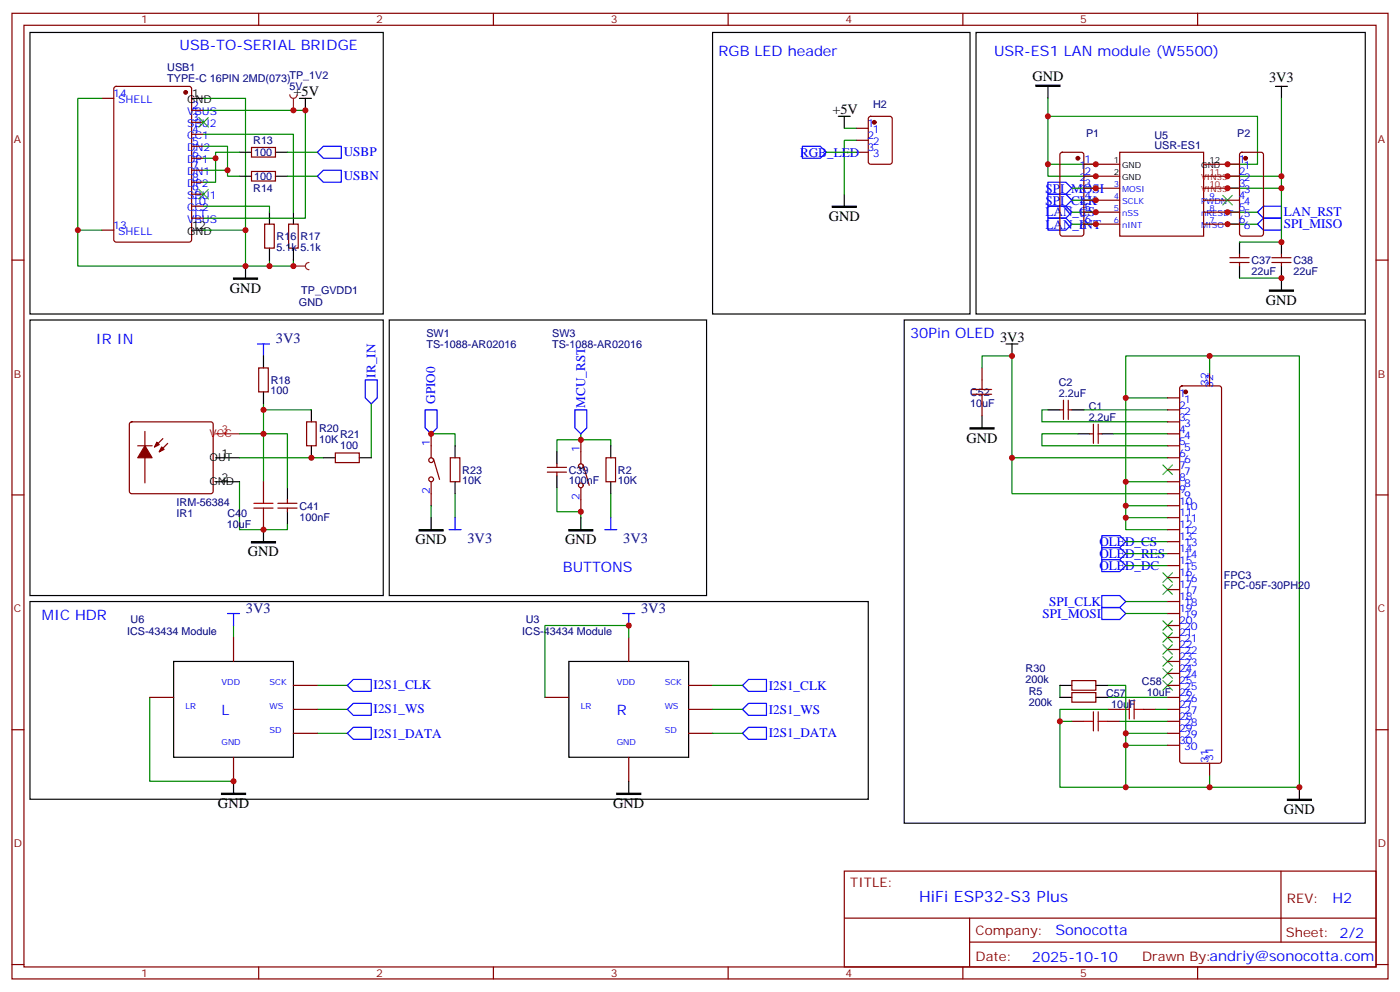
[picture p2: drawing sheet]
<svg xmlns="http://www.w3.org/2000/svg" width="412mm" height="292mm" viewBox="0 0 412 292" stroke-linecap="round" stroke-linejoin="round" font-family="sans-serif">
<g fill="none" stroke="#870000" stroke-width=".35">
<path d="M3.5 3.9h405.4v284.4h-405.4zM7.1 7.4h398.2v277.3h-398.2zM76.2 3.9v3.5M145.3 3.9v3.5M214.5 3.9v3.5M283.6 3.9v3.5M352.8 3.9v3.5M3.5 76.6h3.6M78 66h2.8v7.1h-2.8zM85 66h2.8v7.1h-2.8zM405.3 76.6h3.6M3.5 145.7h3.6"/>
<path d="M405.3 145.7h3.6M3.5 214.9h3.6M405.3 214.9h3.6M248.7 256.5h156.6v28.2h-156.6zM377.3 256.5v20.9M248.7 270.4h156.5M285.6 277.4h119.6M285.6 270.4v14.1M3.5 284h3.6M76.2 284.7v3.6M145.3 284.7v3.6M214.5 284.7v3.6"/>
<path d="M283.6 284.7v3.6M352.8 284.7v3.6M405.3 284h3.6"/>
</g>
<path d="M79.4 76.6v1.8h-7.1M86.4 76.6v1.8h-7M70.6 141.9v14.1h14.1v-1.8" fill="none" stroke="#008700" stroke-width=".35"/>
<path d="M79.4 62.5v3.5M79.4 73.1v3.5M86.4 62.5v3.5M86.4 73.1v3.5" fill="none" stroke="#000" stroke-width=".35"/>
<path d="M38.3 124.4l.5-.2h23.3l.5 .2 .2 .5v19.8l-.2 .5-.5 .2h-23.3l-.5-.3-.2-.4v-19.8z" fill="#fff" stroke="#870000" stroke-width=".35"/>
<g fill="none" stroke="#000" stroke-width=".35">
<path d="M8.8 9.6h104.1v82.9h-104.1zM287.5 9.6h114.7v82.9h-114.7zM56.4 29h3.6M308.7 25.4v3.6M375.7 25.4h3.5M377.5 25.4v3.6M56.4 67.8h3.6M72.3 78.4v3.5M365.1 71.3v3.5M365.1 78.4v3.5M377.5 71.3v3.5M377.5 78.4v7"/>
<path d="M8.8 94.2h104.1v81.2h-104.1zM77.6 104.8v3.5M77.6 115.4v3.5M63.5 134.8h7.1M91.7 120.7v3.5M91.7 131.3v3.5M95.2 134.8h3.6M105.8 134.8h3.6M63.5 141.9h7.1M77.6 156v3.5M84.7 143.6v3.5M84.7 150.7v3.5"/>
</g>
<path d="M63.5 127.7h7.1" fill="none" stroke="#f00" stroke-width=".35"/>
<g fill="#870000" stroke="#870000" stroke-width=".35">
<path d="M42.7 131.3l2.1 3.5h-4.2z"/>
<path d="M47.6 131.6l.7 .7-1.4 .7z"/>
<path d="M46.2 130.2l.7 .7-1.4 .7z"/>
<circle cx="54.7" cy="27.2" r=".53"/>
</g>
<g fill="none" stroke="#870000" stroke-width=".35">
<path d="M30 29h3.5M33.7 25.6l.5-.2h21.5l.7 .5v44.7l-.4 .6-21.8 .1-.6-.5-.1-44.7zM56.4 32.5h3.6M56.4 36h3.6M56.4 39.5h3.6M56.4 43.1h3.6M56.4 46.6h3.6M56.4 50.1h3.6M56.4 53.7h3.6M56.4 57.2h3.6M322.8 48.4h7M322.8 51.9h7"/>
<path d="M322.8 55.4h7M322.8 58.9h7M329.8 44.8h24.7v24.7h-24.7zM354.5 48.4h7.1M354.5 51.9h7.1M354.5 55.4h7.1M354.5 58.9h7.1M30 67.8h3.5M56.4 60.7h3.6M56.4 64.2h3.6M322.8 62.5h7M322.8 66h7"/>
<path d="M354.5 62.5h7.1M354.5 66h7.1M362.3 77.3h5.6M362.3 75.9h5.6M365.1 74.8v1.1M365.1 77.3v1.1M374.6 77.3h5.7M374.6 75.9h5.7M377.5 74.8v1.1M377.5 77.3v1.1M76.2 108.3h2.8v7.1h-2.8zM40.6 131.3h4.2"/>
<path d="M42.7 127v15.2M48 129.2l-2.5 2.4M49.4 130.6l-2.5 2.4M90.3 124.2h2.8v7.1h-2.8zM98.8 133.4h7v2.8h-7zM77.6 141.9v3.5M77.6 152.4v3.6M81.8 148.2h5.7M81.8 149.6h5.7M84.7 147.1v1.1M84.7 149.6v1.1"/>
</g>
<path d="M305.2 25.1h7v.3h-7zM68.8 81.9h7v.3h-7zM373.9 85.4h7.1v.4h-7.1zM74.1 159.5h7v.3h-7z" fill="#000" stroke="#000" stroke-width=".35"/>
<g fill="none" stroke="#008700" stroke-width=".35">
<path d="M30 29h-7.1v38.8h7.1M60 29h12.3v38.8M60 32.5h30v31.7h-30M60 39.5h26.4v23M308.7 29v19.4h14.1M308.7 34.3h61.7v14.1h-8.8M377.5 29v22.9h-15.9M60 46.6h3.5M60 50.1h7M308.7 48.4v3.5h14.1M315.7 55.4h7.1M315.7 58.9h7.1"/>
<path d="M377.5 51.9v3.5h-15.9M377.5 55.4v15.9h-12.4M22.9 67.8v10.6h49.4v-10.6h-12.3M60 60.7h19.4v1.8M315.7 62.5h7.1M315.7 66h7.1M361.6 62.5h8.8M361.6 66h8.8M365.1 81.9h12.4M77.6 118.9v23M109.4 118.9v15.9M70.6 127.7h14.1v15.9"/>
<path d="M70.6 134.8h24.6M77.6 120.7h14.1"/>
</g>
<path d="M74.8 149.6h5.6M74.8 148.2h5.6M77.6 145.4v2.8M77.6 149.6v2.8" fill="none" stroke="#a10000" stroke-width=".35"/>
<path d="M93.5 44.8l1.7-1.7h5.3v3.5h-5.3zM93.5 51.9l1.7-1.8h5.3v3.6h-5.3zM308.7 53.7h5.3l1.7 1.7-1.7 1.8h-5.3zM308.7 57.2h5.3l1.7 1.7-1.7 1.8h-5.3zM308.7 60.7h5.3l1.7 1.8-1.7 1.7h-5.3zM308.7 64.2h5.3l1.7 1.8-1.7 1.8h-5.3zM370.4 66l1.8-1.8h5.3v3.6h-5.3zM370.4 62.5l1.8-1.8h5.3v3.5h-5.3zM75.8 101.3h3.6M77.6 101.3v3.5M107.6 111.9h3.5v5.3l-1.7 1.7-1.8-1.7z" fill="none" stroke="#00f" stroke-width=".35"/>
<path d="M58.6 34.6l2.8 2.8M61.4 34.6l-2.8 2.8M58.6 55.8l2.8 2.8M61.4 55.8l-2.8 2.8M360.2 57.5l2.8 2.9M363 57.5l-2.8 2.9" fill="none" stroke="#3c3" stroke-width=".35"/>
<path d="M86.4 78.4h3.6M91 77.3a1.06 1.06 0 0 0-1 1.1 1.06 1.06 0 0 0 1 1" fill="none" stroke="#8c2424" stroke-width=".35"/>
<circle cx="86.4" cy="78.4" r=".18" fill="#8c2424"/>
<path d="M209.9 9.6h75.9v82.9h-75.9zM88.2 29h3.5M90 29v3.5M246.9 34.3h3.6M248.7 34.3v3.5M248.7 57.2v3.5" fill="none" stroke="#000" stroke-width=".35"/>
<path d="M252.2 37.8h3.6M256 34.5l.5-.2h5.6l.7 .4v13l-.4 .6-5.9 .1-.7-.5v-12.9zM252.2 41.3h3.6M252.2 44.8h3.6" fill="none" stroke="#870000" stroke-width=".35"/>
<circle cx="257.5" cy="36" r=".53" fill="#870000" stroke="#870000" stroke-width=".35"/>
<path d="M245.2 60.7h7v.4h-7z" fill="#000" stroke="#000" stroke-width=".35"/>
<path d="M248.7 37.8h3.5M243.4 44.8h8.8M252.2 41.3h-3.5v15.9" fill="none" stroke="#008700" stroke-width=".35"/>
<path d="M236.4 43.1h5.3l1.7 1.7-1.7 1.8h-5.3z" fill="none" stroke="#00f" stroke-width=".35"/>
<path d="M85.4 27.9a1.06 1.06 0 0 0 1 1.1 1.06 1.06 0 0 0 1.1-1.1M86.4 29v3.5" fill="none" stroke="#8c2424" stroke-width=".35"/>
<circle cx="86.4" cy="32.5" r=".18" fill="#8c2424"/>
<g fill="none" stroke="#00f" stroke-width=".35">
<path d="M125.2 120.7h3.6v5.3l-1.8 1.7-1.8-1.7zM169.3 120.7h3.6v5.3l-1.8 1.7-1.8-1.7zM132.3 156h3.5M134.1 152.4v3.6M178.2 156h3.5M179.9 152.4v3.6M324.6 157.7h5.2l1.8 1.8-1.8 1.8h-5.2zM324.6 178.9h5.2l1.8 1.8-1.8 1.7h-5.2zM324.6 175.4h5.2l1.8 1.7-1.8 1.8h-5.2zM324.6 164.8h5.2l1.8 1.7-1.8 1.8h-5.2zM324.6 161.3h5.2l1.8 1.7-1.8 1.8h-5.2zM67 180.7h3.6"/>
<path d="M68.8 180.7v3.5M183.4 180.7h3.6M185.2 180.7v3.5M102.3 201.8l1.8-1.7h5.3v3.5h-5.3zM102.3 215.9l1.8-1.7h5.3v3.5h-5.3zM102.3 208.9l1.8-1.8h5.3v3.5h-5.3zM218.7 208.9l1.8-1.8h5.3v3.5h-5.3zM218.7 215.9l1.8-1.7h5.3v3.5h-5.3zM218.7 201.8l1.8-1.7h5.3v3.5h-5.3z"/>
</g>
<path d="M286.5 116.1h5.6M286.5 114.7h5.6M289.3 111.9v2.8M289.3 116.1v2.8M319.3 212.4h2.8M322.1 209.6v5.6M323.5 212.4h2.8M323.5 209.6v5.6M329.8 208.9h2.9M332.7 206.1v5.6M334.1 208.9h2.8M334.1 206.1v5.6" fill="none" stroke="#a10000" stroke-width=".35"/>
<g fill="none" stroke="#870000" stroke-width=".35">
<path d="M74.1 43.4h7v2.8h-7zM74.1 50.5h7v2.8h-7zM312.4 45l.5-.2h5.7l.6 .5 .1 23.5-.5 .7h-5.9l-.6-.4-.1-23.6zM319.3 48.4h3.5M319.3 51.9h3.5M319.3 55.4h3.5M319.3 58.9h3.5M361.6 48.4h3.5M361.6 51.9h3.5M361.6 55.4h3.5M361.6 58.9h3.5M365.4 45l.4-.2h5.7l.6 .5 .1 23.5-.5 .7h-5.9l-.6-.4-.1-23.6z"/>
<path d="M319.3 62.5h3.5M319.3 66h3.5M361.6 62.5h3.5M361.6 66h3.5M289.3 108.3v3.6M289.3 118.9v3.5M313.3 117.9v5.6M314.7 117.9v5.6M344 117.2h3.5M347.7 113.8l.5-.2h10.9l.5 .2 .2 .5v109.7l-.2 .5-.5 .3h-10.9l-.5-.3-.2-.5v-109.7zM356.3 110.1v3.5M127 127.7v7.1"/>
<path d="M127.7 135.1l1.8 6M132.6 134.8h2.9v7.1h-2.9zM161.2 137.6h5.7M161.2 139h5.7M164 136.6v1M164 139v1.1M171.1 129.5v7.1M171.8 136.9l1.8 6M178.5 134.8h2.8v7.1h-2.8zM312.2 120.7h1.1M314.7 120.7h1M321 127.7h1.1"/>
<path d="M322.1 124.9v5.7M323.5 124.9v5.7M323.5 127.7h1.1M344 127.7h3.5M344 120.7h3.5M344 124.2h3.5M344 131.3h3.5M344 134.8h3.5M344 138.3h3.5M127 141.9v7M171.1 143.6v7.1M344 141.9h3.5"/>
<path d="M344 145.4h3.5M344 148.9h3.5M344 152.4h3.5M344 156h3.5M344 159.5h3.5M344 163h3.5M344 166.5h3.5M344 170.1h3.5M344 173.6h3.5M344 177.1h3.5M68.8 187.7v7.1M185.2 187.7v7.1"/>
<path d="M344 180.7h3.5M344 184.2h3.5M344 187.7h3.5M344 191.2h3.5M344 194.8h3.5M344 198.3h3.5M44.1 205.4h7.1M86.4 208.9h7.1M86.4 201.8h7.1M86.4 215.9h7.1M160.5 205.4h7.1M202.8 208.9h7.1"/>
<path d="M202.8 201.8h7.1M202.8 215.9h7.1M315.7 200.4h7.1v2.8h-7.1zM315.7 203.9h7.1v2.9h-7.1zM315.7 212.4h3.6M326.3 208.9h3.5M326.3 212.4h3.5M336.9 208.9h3.5M344 208.9h3.5M344 212.4h3.5M344 201.8h3.5M344 205.4h3.5"/>
<path d="M344 215.9h3.5M344 219.5h3.5M68.8 223v7M185.2 223v7M356.3 224.8v3.5"/>
<circle cx="127" cy="135.5" r=".71"/>
<circle cx="171.1" cy="137.3" r=".71"/>
<circle cx="127" cy="141.1" r=".71"/>
<circle cx="171.1" cy="142.9" r=".71"/>
</g>
<g fill="none" stroke="#000" stroke-width=".35">
<path d="M70.6 44.8h3.5M70.6 51.9h3.5M81.1 44.8h3.6M81.1 51.9h3.6M114.7 94.2h93.4v81.2h-93.4zM266.3 94.2h135.9v148.2h-135.9zM296.3 101.3h3.6M298.1 101.3v3.5M134.1 131.3v3.5M164 133v3.6M179.9 131.3v3.5M289.3 122.4v3.6"/>
<path d="M308.7 120.7h3.5M315.7 120.7h3.6M317.5 127.7h3.5M324.6 127.7h3.5M127 152.4v3.6M134.1 141.9v3.5M164 140.1v3.5M171.1 152.4v3.6M179.9 141.9v3.5M8.8 177.1h247v58.2h-247zM51.2 194.8h35.2v28.2h-35.2zM167.6 194.8h35.2v28.2h-35.2z"/>
<path d="M312.2 201.8h3.5M312.2 205.4h3.5M322.8 201.8h3.5M322.8 205.4h3.5M68.8 230v3.6M185.2 230v3.6M382.8 231.8v3.5"/>
</g>
<g fill="none" stroke="#008700" stroke-width=".35">
<path d="M60 43.1h7v8.8h3.6M70.6 44.8h-7.1v8.9h-3.5M84.7 44.8h8.8M84.7 51.9h8.8M289.3 108.3v-3.5h8.8v30h45.9M331.6 117.2v24.7h12.4M356.3 110.1v-5.3h-24.7v12.4h12.4M356.3 104.8h26.5v127h-26.5v-3.5M127 127.7h7.1v3.6M171.1 129.5h-7.1v3.5M171.1 129.5h8.8v1.8M171.1 127.7v1.8"/>
<path d="M298.1 134.8v10.6h45.9M308.7 120.7h-1.8v3.5h37.1M317.5 127.7h-10.6v3.6h37.1M319.3 120.7h24.7M328.1 127.7h15.9M127 148.9v3.5M134.1 145.4v7M164 143.6v7.1h7.1v1.7M179.9 145.4v7M331.6 152.4v3.6h12.4M331.6 148.9v3.5h12.4M331.6 141.9v7h12.4"/>
<path d="M331.6 159.5h12.4M331.6 177.1h12.4M331.6 166.5h12.4M331.6 163h12.4M68.8 184.2v3.5M185.2 187.7v-3.5h-24.7v21.2M331.6 180.7h12.4M44.1 205.4v24.6h24.7M93.5 208.9h8.8M93.5 215.9h8.8M93.5 201.8h8.8M209.9 208.9h8.8"/>
<path d="M209.9 215.9h8.8M209.9 201.8h8.8M312.2 201.8v3.6M315.7 212.4h-3.5v19.4h19.4M326.3 201.8h5.3v14.1M326.3 208.9h-14.1v3.5M326.3 205.4h17.7M329.8 212.4h14.2M340.4 208.9h3.6M344 215.9h-12.4v3.6M344 219.5h-12.4v12.3h24.7"/>
</g>
<g fill="none" stroke="#3c3" stroke-width=".35">
<path d="M342.5 136.9l2.9 2.8M345.4 136.9l-2.9 2.8M342.5 172.2l2.9 2.8M342.5 168.7l2.9 2.8M345.4 172.2l-2.9 2.8M345.4 168.7l-2.9 2.8M342.5 189.8l2.9 2.9M342.5 193.4l2.9 2.8M342.5 196.9l2.9 2.8M342.5 186.3l2.9 2.8M342.5 182.8l2.9 2.8M345.4 189.8l-2.9 2.9"/>
<path d="M345.4 193.4l-2.9 2.8M345.4 196.9l-2.9 2.8M345.4 186.3l-2.9 2.8M345.4 182.8l-2.9 2.8M342.5 200.4l2.9 2.8M345.4 200.4l-2.9 2.8"/>
</g>
<path d="M285.8 126h7v.3h-7zM123.5 156h7v.3h-7zM167.6 156h7v.3h-7zM65.3 233.6h7v.3h-7zM181.7 233.6h7v.3h-7zM379.2 235.3h7.1v.4h-7.1z" fill="#000" stroke="#000" stroke-width=".35"/>
<g fill="#870000" stroke="#870000" stroke-width=".35">
<circle cx="349.2" cy="115.4" r=".53"/>
<circle cx="317.5" cy="46.6" r=".53"/>
<circle cx="366.9" cy="46.6" r=".53"/>
</g>
<g fill="#c00">
<circle cx="79.4" cy="78.4" r=".88"/>
<circle cx="77.6" cy="156" r=".88"/>
<circle cx="77.6" cy="127.7" r=".88"/>
<circle cx="91.7" cy="134.8" r=".88"/>
<circle cx="77.6" cy="120.7" r=".88"/>
<circle cx="22.9" cy="67.8" r=".88"/>
<circle cx="72.3" cy="78.4" r=".88"/>
<circle cx="72.3" cy="67.8" r=".88"/>
<circle cx="63.5" cy="46.6" r=".88"/>
<circle cx="67" cy="50.1" r=".88"/>
<circle cx="308.7" cy="48.4" r=".88"/>
<circle cx="308.7" cy="34.3" r=".88"/>
<circle cx="377.5" cy="51.9" r=".88"/>
<circle cx="377.5" cy="55.4" r=".88"/>
<circle cx="377.5" cy="71.3" r=".88"/>
<circle cx="377.5" cy="81.9" r=".88"/>
<circle cx="86.4" cy="78.4" r=".88"/>
<circle cx="86.4" cy="32.5" r=".88"/>
<circle cx="331.6" cy="215.9" r=".88"/>
<circle cx="312.2" cy="212.4" r=".88"/>
<circle cx="331.6" cy="231.8" r=".88"/>
<circle cx="331.6" cy="219.5" r=".88"/>
<circle cx="331.6" cy="152.4" r=".88"/>
<circle cx="331.6" cy="148.9" r=".88"/>
<circle cx="331.6" cy="141.9" r=".88"/>
<circle cx="331.6" cy="117.2" r=".88"/>
<circle cx="298.1" cy="134.8" r=".88"/>
<circle cx="356.3" cy="231.8" r=".88"/>
<circle cx="382.8" cy="231.8" r=".88"/>
<circle cx="356.3" cy="104.8" r=".88"/>
<circle cx="298.1" cy="104.8" r=".88"/>
<circle cx="90" cy="32.5" r=".88"/>
<circle cx="185.2" cy="184.2" r=".88"/>
<circle cx="68.8" cy="230" r=".88"/>
<circle cx="171.1" cy="150.7" r=".88"/>
<circle cx="171.1" cy="129.5" r=".88"/>
<circle cx="127" cy="127.7" r=".88"/>
<circle cx="322.8" cy="48.4" r=".88"/>
<circle cx="322.8" cy="51.9" r=".88"/>
<circle cx="322.8" cy="55.4" r=".88"/>
<circle cx="322.8" cy="58.9" r=".88"/>
<circle cx="322.8" cy="62.5" r=".88"/>
<circle cx="322.8" cy="66" r=".88"/>
<circle cx="361.6" cy="48.4" r=".88"/>
<circle cx="361.6" cy="51.9" r=".88"/>
<circle cx="361.6" cy="55.4" r=".88"/>
<circle cx="361.6" cy="62.5" r=".88"/>
<circle cx="361.6" cy="66" r=".88"/>
</g>
<text font-size="4.6" fill="#00f" x="270.8" y="265.5">HiFi ESP32-S3 Plus</text>
<g font-size="4.2" fill="#00f">
<text x="52.9" y="14.9">USB-TO-SERIAL BRIDGE</text>
<text x="211.7" y="16.6">RGB LED header</text>
<text x="292.8" y="16.6">USR-ES1 LAN module (W5500)</text>
<text x="28.2" y="101.3">IR IN</text>
<text x="268.1" y="99.5">30Pin OLED</text>
<text x="165.8" y="168.3">BUTTONS</text>
<text x="12.3" y="182.4">MIC HDR</text>
<text x="65.3" y="210.6">L</text>
<text x="181.7" y="210.6">R</text>
<text x="392.5" y="265.8">H2</text>
<text x="310.9" y="275.3">Sonocotta</text>
<text x="304" y="283.1">2025-10-10</text>
</g>
<g font-size="4.2">
<text x="304.1" y="24">GND</text>
<text x="86.4" y="28.3">+5V</text>
<text x="373.8" y="24.3">3V3</text>
<text x="245.2" y="33.5">+5V</text>
<text x="244.1" y="65.1">GND</text>
<text x="67.7" y="86.2">GND</text>
<text x="372.9" y="89.7">GND</text>
<text x="294.6" y="100.6">3V3</text>
<text x="284.7" y="130.3">GND</text>
<text x="122.4" y="160.2">GND</text>
<text x="166.5" y="160.2">GND</text>
<text x="73" y="163.7">GND</text>
<text x="64.2" y="237.9">GND</text>
<text x="180.6" y="237.9">GND</text>
<text x="378.2" y="239.7">GND</text>
</g>
<g font-size="4.2" fill="#000080">
<text x="81.3" y="100.9">3V3</text>
<text x="137.7" y="159.9">3V3</text>
<text x="183.6" y="159.9">3V3</text>
<text x="72.4" y="180.4">3V3</text>
<text x="188.9" y="180.4">3V3</text>
</g>
<g font-size="3.9" fill="#00f">
<text x="101.2" y="46">USBP</text>
<text x="235.7" y="46.1">RGB_LED</text>
<text x="101.2" y="53.1">USBN</text>
<text x="308" y="56.7">SPI_MOSI</text>
<text x="308" y="60.2">SPI_CLK</text>
<text x="308" y="63.7">LAN_CS</text>
<text x="378.2" y="63.7">LAN_RST</text>
<text x="308" y="67.3">LAN_INT</text>
<text x="378.2" y="67.2">SPI_MISO</text>
<text x="110.6" y="111.2" transform="rotate(-90 110.6 111.2)">IR_IN</text>
<text x="128.2" y="119" transform="rotate(-90 128.2 119)">GPIO0</text>
<text x="172.4" y="120.1" transform="rotate(-90 172.4 120.1)">MCU_RST</text>
<text x="323.8" y="160.7">OLED_CS</text>
<text x="323.8" y="167.8">OLED_DC</text>
<text x="323.8" y="164.3">OLED_RES</text>
<text x="309" y="178.4">SPI_CLK</text>
<text x="307.1" y="182">SPI_MOSI</text>
<text x="110" y="203">I2S1_CLK</text>
<text x="226.5" y="203.1">I2S1_CLK</text>
<text x="110.1" y="210.1">I2S1_WS</text>
<text x="226.5" y="210.2">I2S1_WS</text>
<text x="110.1" y="217.2">I2S1_DATA</text>
<text x="226.5" y="217.1">I2S1_DATA</text>
</g>
<g font-size="3.9" fill="#800">
<text x="250.5" y="261.1">TITLE:</text>
<text x="379.1" y="265.8">REV:</text>
<text x="287.4" y="275.3">Company:</text>
<text x="378.7" y="275.9">Sheet: 2/2</text>
<text x="287.4" y="283">Date:</text>
<text x="336.4" y="283.1">Drawn By:andriy@sonocotta.com</text>
</g>
<g font-size="3.2" fill="#800">
<text x="41.6" y="6.9">1</text>
<text x="110.8" y="6.9">2</text>
<text x="179.9" y="6.9">3</text>
<text x="249.1" y="6.9">4</text>
<text x="318.2" y="6.9">5</text>
<text x="4.1" y="42">A</text>
<text x="405.9" y="42">A</text>
<text x="4.1" y="111.2">B</text>
<text x="405.9" y="111.2">B</text>
<text x="4.1" y="180.3">C</text>
<text x="405.9" y="180.3">C</text>
<text x="4.1" y="249.4">D</text>
<text x="405.9" y="249.4">D</text>
<text x="41.6" y="287.7">1</text>
<text x="110.8" y="287.7">2</text>
<text x="179.9" y="287.7">3</text>
<text x="249.1" y="287.7">4</text>
<text x="318.2" y="287.7">5</text>
</g>
<g font-size="3.2" fill="#000080">
<text x="49.3" y="21">USB1</text>
<text x="85.3" y="23.3">TP_1V2</text>
<text x="49.3" y="24.2">TYPE-C 16PIN 2MD(073)</text>
<text x="85.3" y="26.6">5V</text>
<text x="257.2" y="31.9">H2</text>
<text x="319.9" y="40.4">P1</text>
<text x="340.1" y="40.8">U5</text>
<text x="364.5" y="40.4">P2</text>
<text x="74.6" y="42.5">R13</text>
<text x="74.9" y="46">100</text>
<text x="340.1" y="43.8">USR-ES1</text>
<text x="74.9" y="53">100</text>
<text x="74.6" y="56.6">R14</text>
<text x="81.5" y="70.7">R16</text>
<text x="88.5" y="70.7">R17</text>
<text x="81.5" y="73.9">5.1k 5.1k</text>
<text x="368.7" y="77.7">C37</text>
<text x="381" y="77.7">C38</text>
<text x="368.7" y="80.9">22uF</text>
<text x="381" y="80.9">22uF</text>
<text x="88.8" y="86.5">TP_GVDD1</text>
<text x="88.1" y="90.1">GND</text>
<text x="125.6" y="99.3">SW1</text>
<text x="162.7" y="99.3">SW3</text>
<text x="125.6" y="102.4">TS-1088-AR02016</text>
<text x="162.7" y="102.4">TS-1088-AR02016</text>
<text x="79.7" y="112.9">R18</text>
<text x="311.9" y="113.6">C2</text>
<text x="79.7" y="116.1">100</text>
<text x="285.8" y="119.7">10uF</text>
<text x="285.8" y="116.5">C52</text>
<text x="311.9" y="116.8">2.2uF</text>
<text x="320.7" y="123.9">2.2uF</text>
<text x="320.7" y="120.7">C1</text>
<text x="94" y="130.3">10K</text>
<text x="94" y="127.1">R20</text>
<text x="100.2" y="129.1">R21</text>
<text x="100.2" y="132.3">100</text>
<text x="136.2" y="142.6">10K</text>
<text x="136.2" y="139.5">R23</text>
<text x="167.6" y="142.6">100nF</text>
<text x="167.6" y="139.5">C39</text>
<text x="182" y="142.6">10K</text>
<text x="182" y="139.5">R2</text>
<text x="52" y="148.9">IRM-56384</text>
<text x="52" y="152.1">IR1</text>
<text x="66.8" y="155.4">10uF</text>
<text x="67" y="152.1">C40</text>
<text x="88.2" y="153.3">100nF</text>
<text x="88.2" y="150">C41</text>
<text x="360.5" y="173.3">FPC-05F-30PH20</text>
<text x="360.5" y="170.4">FPC3</text>
<text x="38.5" y="183.6">U6</text>
<text x="154.9" y="183.6">U3</text>
<text x="37.4" y="187.1">ICS-43434 Module</text>
<text x="153.8" y="187.1">ICS-43434 Module</text>
<text x="302.1" y="201.2">200k</text>
<text x="302.1" y="198">R30</text>
<text x="336.4" y="201.8">C58</text>
<text x="303.1" y="208">200k</text>
<text x="303.1" y="204.8">R5</text>
<text x="325.8" y="205.4">C57</text>
<text x="327.3" y="208.5">10uF</text>
<text x="337.9" y="205">10uF 26</text>
</g>
<g font-size="3.2" fill="#00f">
<text x="33.3" y="28.6">14</text>
<text x="34.8" y="30.4">SHELL</text>
<text x="55.1" y="33.9">VBUS</text>
<text x="56.6" y="32.1">2</text>
<text x="56.6" y="35.7">3</text>
<text x="55.1" y="37.4">SBU2</text>
<text x="55.1" y="41">CC1</text>
<text x="56.6" y="39.2">4</text>
<text x="255.6" y="37.4">1</text>
<text x="255.6" y="41">2</text>
<text x="257.1" y="39.2">1</text>
<text x="55.1" y="44.5">DN2</text>
<text x="56.6" y="42.7">5</text>
<text x="56.6" y="46.2">6</text>
<text x="255.6" y="44.5">3</text>
<text x="257.1" y="42.7">2</text>
<text x="257.1" y="46.2">3</text>
<text x="55.1" y="48">DP1</text>
<text x="55.1" y="51.5">DN1</text>
<text x="56.6" y="49.8">7</text>
<text x="56.6" y="53.3">8</text>
<text x="318" y="49.8">1</text>
<text x="318" y="53.3">2</text>
<text x="319.4" y="48">1</text>
<text x="319.4" y="51.5">2</text>
<text x="364.9" y="48">1</text>
<text x="364.9" y="51.5">2</text>
<text x="366.4" y="49.8">1</text>
<text x="366.4" y="53.3">2</text>
<text x="55.1" y="55.1">DP2</text>
<text x="55.1" y="58.6">SBU1</text>
<text x="56.6" y="56.8">9</text>
<text x="318" y="56.8">3</text>
<text x="319.4" y="55.1">3</text>
<text x="319.4" y="58.6">4</text>
<text x="364.9" y="55.1">3</text>
<text x="364.9" y="58.6">4</text>
<text x="366.4" y="56.8">3</text>
<text x="55.1" y="62.1">CC2</text>
<text x="55.1" y="65.7">VBUS</text>
<text x="56.6" y="60.4">10</text>
<text x="56.6" y="63.9">11</text>
<text x="318" y="60.4">4</text>
<text x="318" y="63.9">5</text>
<text x="319.4" y="62.1">5</text>
<text x="319.4" y="65.7">6</text>
<text x="364.9" y="62.1">5</text>
<text x="364.9" y="65.7">6</text>
<text x="366.4" y="60.4">4</text>
<text x="366.4" y="63.9">5</text>
<text x="33.3" y="67.4">13</text>
<text x="34.8" y="69.2">SHELL</text>
<text x="318" y="67.4">6</text>
<text x="366.4" y="67.4">6</text>
<text x="356" y="113.6" transform="rotate(-90 356 113.6)">32</text>
<text x="347.3" y="116.8">1</text>
<text x="348.8" y="118.6">1</text>
<text x="357.4" y="114.3" transform="rotate(-90 357.4 114.3)">32</text>
<text x="347.3" y="120.3">2</text>
<text x="347.3" y="123.9">3</text>
<text x="348.8" y="122.1">2</text>
<text x="348.8" y="125.6">3</text>
<text x="126.6" y="131.3" transform="rotate(-90 126.6 131.3)">1</text>
<text x="347.3" y="127.4">4</text>
<text x="347.3" y="130.9">5</text>
<text x="348.8" y="129.2">4</text>
<text x="170.7" y="133" transform="rotate(-90 170.7 133)">1</text>
<text x="347.3" y="134.4">6</text>
<text x="347.3" y="138">7</text>
<text x="348.8" y="132.7">5</text>
<text x="348.8" y="136.2">6</text>
<text x="347.3" y="141.5">8</text>
<text x="348.8" y="139.7">7</text>
<text x="348.8" y="143.3">8</text>
<text x="126.6" y="145.4" transform="rotate(-90 126.6 145.4)">2</text>
<text x="170.7" y="147.1" transform="rotate(-90 170.7 147.1)">2</text>
<text x="347.3" y="145">9</text>
<text x="347.3" y="148.6">10</text>
<text x="348.8" y="146.8">9</text>
<text x="347.3" y="152.1">11</text>
<text x="347.3" y="155.6">12</text>
<text x="348.8" y="150.3">10</text>
<text x="348.8" y="153.8">11</text>
<text x="347.3" y="159.1">13</text>
<text x="348.8" y="157.4">12</text>
<text x="348.8" y="160.9">13</text>
<text x="347.3" y="162.7">14</text>
<text x="347.3" y="166.2">15</text>
<text x="348.8" y="164.4">14</text>
<text x="348.8" y="168">15</text>
<text x="347.3" y="169.7">16</text>
<text x="347.3" y="173.2">17</text>
<text x="348.8" y="171.5">16</text>
<text x="347.3" y="176.8">18</text>
<text x="348.8" y="175">17</text>
<text x="348.8" y="178.5">18</text>
<text x="347.3" y="180.3">19</text>
<text x="347.3" y="183.8">20</text>
<text x="348.8" y="182.1">19</text>
<text x="348.8" y="185.6">20</text>
<text x="347.3" y="187.4">21</text>
<text x="347.3" y="190.9">22</text>
<text x="348.8" y="189.1">21</text>
<text x="347.3" y="194.4">23</text>
<text x="347.3" y="197.9">24</text>
<text x="348.8" y="192.7">22</text>
<text x="348.8" y="196.2">23</text>
<text x="347.3" y="201.5">25</text>
<text x="348.8" y="199.7">24</text>
<text x="348.8" y="203.2">25</text>
<text x="347.3" y="208.5">27</text>
<text x="348.8" y="206.8">26</text>
<text x="347.3" y="212.1">28</text>
<text x="347.3" y="215.6">29</text>
<text x="348.8" y="210.3">27</text>
<text x="348.8" y="213.8">28</text>
<text x="347.3" y="219.1">30</text>
<text x="348.8" y="217.3">29</text>
<text x="348.8" y="220.9">30</text>
<text x="356" y="224.8" transform="rotate(-90 356 224.8)">31</text>
<text x="357.4" y="224" transform="rotate(-90 357.4 224)">31</text>
</g>
<g font-size="3.2">
<text x="56.6" y="28.6">1</text>
<text x="55.1" y="30.4">GND</text>
<text x="55.1" y="69.2">GND</text>
<text x="56.6" y="67.4">12</text>
<text x="61.7" y="135.9">OUT</text>
<text x="65.3" y="134.4">1</text>
<text x="61.7" y="142.9">GND</text>
<text x="65.3" y="141.5">2</text>
</g>
<g font-size="3.2" fill="#f00">
<text x="61.7" y="128.8">VCC</text>
<text x="65.3" y="127.4">3</text>
</g>
<g font-size="2.5">
<text x="328.1" y="48">1</text>
<text x="328.1" y="51.5">2</text>
<text x="330.6" y="49.4">GND</text>
<text x="330.6" y="53">GND</text>
<text x="353.8" y="49.4">GND</text>
<text x="356.3" y="48">12</text>
</g>
<g font-size="2.5" fill="#f00">
<text x="353.8" y="53">VIN33</text>
<text x="356.3" y="51.5">11</text>
<text x="353.8" y="56.5">VIN33</text>
<text x="356.3" y="55.1">10</text>
</g>
<g font-size="2.5" fill="#00f">
<text x="328.1" y="55.1">3</text>
<text x="328.1" y="58.6">4</text>
<text x="330.6" y="56.5">MOSI</text>
<text x="356.3" y="58.6">9</text>
<text x="328.1" y="62.1">5</text>
<text x="328.1" y="65.7">6</text>
<text x="330.6" y="60">SCLK</text>
<text x="330.6" y="63.5">nSS</text>
<text x="353.8" y="63.5">nRESET</text>
<text x="353.8" y="60">PWDN</text>
<text x="356.3" y="65.7">7</text>
<text x="356.3" y="62.1">8</text>
<text x="330.6" y="67.1">nINT</text>
<text x="353.8" y="67.1">MISO</text>
<text x="65.3" y="201.8">VDD</text>
<text x="79.4" y="201.8">SCK</text>
<text x="181.7" y="201.8">VDD</text>
<text x="195.8" y="201.8">SCK</text>
<text x="54.7" y="208.9">LR</text>
<text x="79.4" y="208.9">WS</text>
<text x="171.1" y="208.9">LR</text>
<text x="195.8" y="208.9">WS</text>
<text x="79.4" y="215.9">SD</text>
<text x="195.8" y="215.9">SD</text>
<text x="65.3" y="219.5">GND</text>
<text x="181.7" y="219.5">GND</text>
</g>
</svg>
